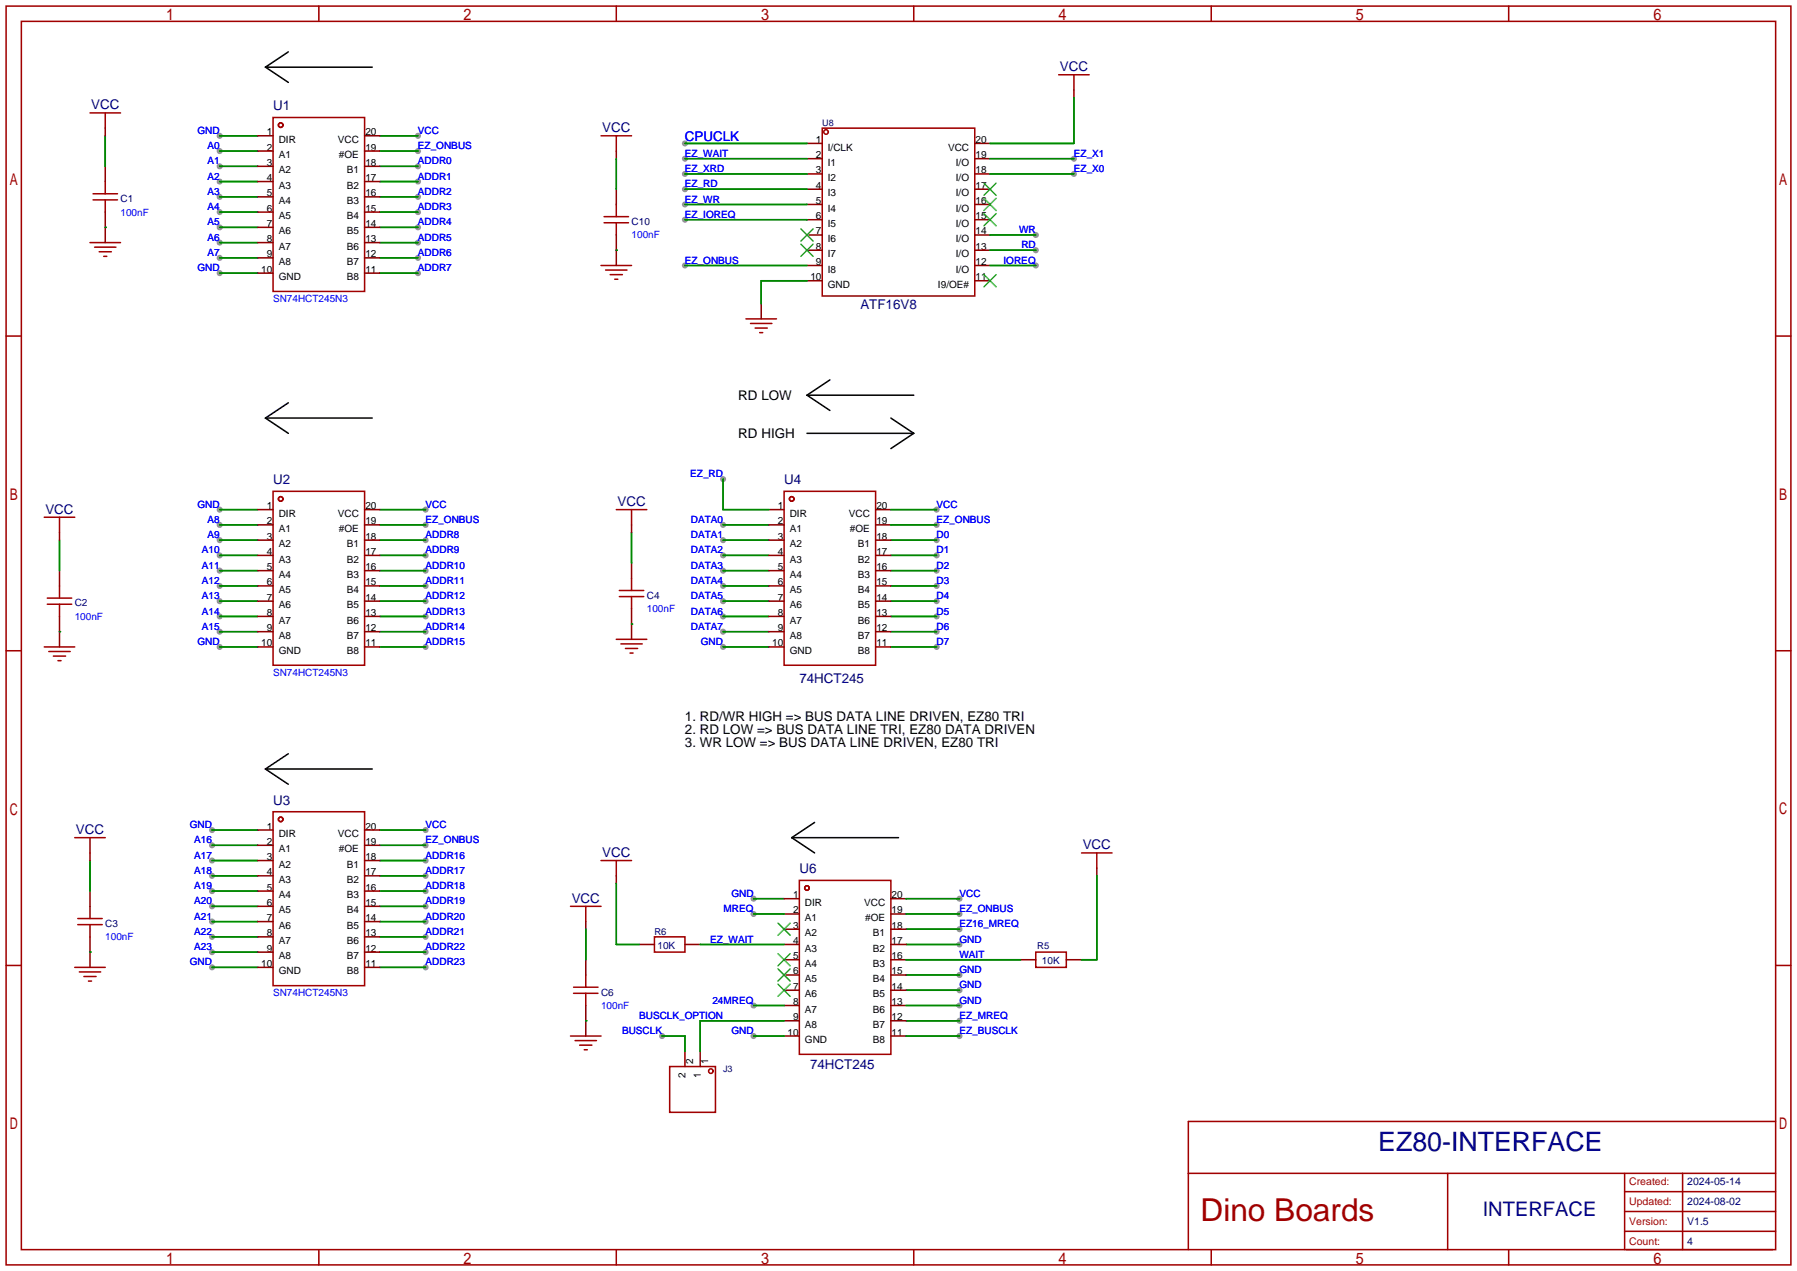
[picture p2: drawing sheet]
<svg xmlns="http://www.w3.org/2000/svg" width="299mm" height="212mm" viewBox="0 0 299 212" stroke-linecap="round" stroke-linejoin="round" font-family="sans-serif">
<g fill="#999">
<circle cx="70.9" cy="161" r=".51"/>
<circle cx="70.9" cy="143.3" r=".51"/>
<circle cx="35.3" cy="158.5" r=".51"/>
<circle cx="35.3" cy="140.7" r=".51"/>
<circle cx="156" cy="89.9" r=".51"/>
<circle cx="156" cy="107.7" r=".51"/>
<circle cx="120.4" cy="87.4" r=".51"/>
<circle cx="120.4" cy="105.2" r=".51"/>
<circle cx="70.9" cy="140.7" r=".51"/>
<circle cx="159.8" cy="154.7" r=".51"/>
<circle cx="35.3" cy="143.3" r=".51"/>
<circle cx="35.3" cy="145.8" r=".51"/>
<circle cx="35.3" cy="148.3" r=".51"/>
<circle cx="35.3" cy="150.9" r=".51"/>
<circle cx="35.3" cy="153.4" r=".51"/>
<circle cx="35.3" cy="156" r=".51"/>
<circle cx="70.9" cy="158.5" r=".51"/>
<circle cx="70.9" cy="156" r=".51"/>
<circle cx="70.9" cy="153.4" r=".51"/>
<circle cx="70.9" cy="150.9" r=".51"/>
<circle cx="70.9" cy="148.3" r=".51"/>
<circle cx="70.9" cy="145.8" r=".51"/>
<circle cx="70.9" cy="138.2" r=".51"/>
<circle cx="35.3" cy="138.2" r=".51"/>
<circle cx="35.3" cy="161" r=".51"/>
<circle cx="120.4" cy="89.9" r=".51"/>
<circle cx="120.4" cy="92.5" r=".51"/>
<circle cx="120.4" cy="95" r=".51"/>
<circle cx="120.4" cy="97.5" r=".51"/>
<circle cx="120.4" cy="100.1" r=".51"/>
<circle cx="120.4" cy="102.6" r=".51"/>
<circle cx="156" cy="92.5" r=".51"/>
<circle cx="156" cy="95" r=".51"/>
<circle cx="156" cy="97.5" r=".51"/>
<circle cx="156" cy="100.1" r=".51"/>
<circle cx="156" cy="102.6" r=".51"/>
<circle cx="156" cy="105.2" r=".51"/>
<circle cx="120.4" cy="107.7" r=".51"/>
<circle cx="125.5" cy="149.6" r=".51"/>
<circle cx="159.8" cy="157.2" r=".51"/>
<circle cx="159.8" cy="162.3" r=".51"/>
<circle cx="159.8" cy="164.8" r=".51"/>
<circle cx="69.6" cy="25.1" r=".51"/>
<circle cx="36.6" cy="25.1" r=".51"/>
<circle cx="36.6" cy="27.7" r=".51"/>
<circle cx="36.6" cy="30.2" r=".51"/>
<circle cx="36.6" cy="32.8" r=".51"/>
<circle cx="36.6" cy="35.3" r=".51"/>
<circle cx="36.6" cy="37.8" r=".51"/>
<circle cx="36.6" cy="40.4" r=".51"/>
<circle cx="36.6" cy="42.9" r=".51"/>
<circle cx="69.6" cy="22.6" r=".51"/>
<circle cx="36.6" cy="45.5" r=".51"/>
<circle cx="36.6" cy="22.6" r=".51"/>
<circle cx="69.6" cy="27.7" r=".51"/>
<circle cx="69.6" cy="30.2" r=".51"/>
<circle cx="69.6" cy="32.8" r=".51"/>
<circle cx="69.6" cy="35.3" r=".51"/>
<circle cx="69.6" cy="37.8" r=".51"/>
<circle cx="69.6" cy="40.4" r=".51"/>
<circle cx="69.6" cy="42.9" r=".51"/>
<circle cx="69.6" cy="45.5" r=".51"/>
<circle cx="159.8" cy="169.9" r=".51"/>
<circle cx="156" cy="84.8" r=".51"/>
<circle cx="70.9" cy="89.9" r=".51"/>
<circle cx="70.9" cy="92.5" r=".51"/>
<circle cx="70.9" cy="95" r=".51"/>
<circle cx="70.9" cy="97.5" r=".51"/>
<circle cx="70.9" cy="100.1" r=".51"/>
<circle cx="70.9" cy="102.6" r=".51"/>
<circle cx="70.9" cy="105.2" r=".51"/>
<circle cx="70.9" cy="107.7" r=".51"/>
<circle cx="36.6" cy="87.4" r=".51"/>
<circle cx="36.6" cy="105.2" r=".51"/>
<circle cx="36.6" cy="102.6" r=".51"/>
<circle cx="36.6" cy="100.1" r=".51"/>
<circle cx="36.6" cy="97.5" r=".51"/>
<circle cx="36.6" cy="95" r=".51"/>
<circle cx="36.6" cy="92.5" r=".51"/>
<circle cx="36.6" cy="89.9" r=".51"/>
<circle cx="70.9" cy="87.4" r=".51"/>
<circle cx="70.9" cy="84.8" r=".51"/>
<circle cx="36.6" cy="84.8" r=".51"/>
<circle cx="36.6" cy="107.7" r=".51"/>
<circle cx="125.5" cy="167.4" r=".51"/>
<circle cx="125.5" cy="152.1" r=".51"/>
<circle cx="159.8" cy="149.6" r=".51"/>
<circle cx="159.8" cy="152.1" r=".51"/>
<circle cx="156" cy="87.4" r=".51"/>
<circle cx="159.8" cy="172.5" r=".51"/>
<circle cx="110.2" cy="172.5" r=".51"/>
<circle cx="125.5" cy="172.5" r=".51"/>
<circle cx="159.8" cy="167.4" r=".51"/>
<circle cx="120.4" cy="79.8" r=".51"/>
<circle cx="114" cy="23.9" r=".51"/>
<circle cx="114" cy="34" r=".51"/>
<circle cx="114" cy="36.6" r=".51"/>
<circle cx="114" cy="31.5" r=".51"/>
<circle cx="114" cy="29" r=".51"/>
<circle cx="172.5" cy="44.2" r=".51"/>
<circle cx="172.5" cy="41.7" r=".51"/>
<circle cx="178.8" cy="29" r=".51"/>
<circle cx="178.8" cy="26.4" r=".51"/>
<circle cx="172.5" cy="39.1" r=".51"/>
<circle cx="114" cy="44.2" r=".51"/>
<circle cx="114" cy="26.4" r=".51"/>
</g>
<g fill="none" stroke="#a10000" stroke-width=".25">
<path d="M1 1h297.2v209.6h-297.2zM3.6 3.6h292.1v204.4h-292.1zM15 18.8h5.1M17.5 18.8v2.5M45.5 19.6h15.2v28.9h-15.2zM53.1 1v2.6M102.6 1v2.6M152.1 1v2.6M176.3 12.4h5.1M178.8 12.4v2.6M201.7 1v2.6M251.2 1v2.6"/>
<path d="M15.5 33.3h4.1M15.5 32.3h4.1M17.5 30.2v2.1M17.5 33.3v2M100.1 22.6h5.1M100.6 37.1h4M100.6 36.1h4M102.6 22.6v2.5M102.6 34v2.1M102.6 37.1v2M136.9 21.3h25.4v28h-25.4zM1 55.9h2.6"/>
<path d="M15 40.4h5.1M15.7 41.1h3.6M16.5 41.9h2M17.3 42.7h.5M100.1 44.2h5.1M100.8 45h3.6M101.6 45.7h2M102.4 46.5h.5M124.2 53.1h5.1M125 53.8h3.5M125.7 54.6h2.1M126.5 55.4h.5"/>
<path d="M295.7 55.9h2.5M7.4 86.1h5M7.9 99.6h4M9.9 86.1v2.5M9.9 97.5v2.1M45.5 81.8h15.2v28.9h-15.2zM102.6 84.8h5.1M103.1 99.3h4.1M103.1 98.3h4.1M105.2 84.8v2.6M105.2 96.3v2M105.2 99.3v2"/>
<path d="M130.6 81.8h15.2v28.9h-15.2zM1 108.3h2.6M7.4 107.7h5M7.9 100.6h4M8.1 108.5h3.6M8.9 109.2h2M9.7 110h.5M9.9 100.6v2M102.6 106.4h5.1M103.4 107.2h3.5M104.1 107.9h2.1M104.9 108.7h.5"/>
<path d="M295.7 108.3h2.5M12.4 139.4h5.1M15 139.4v2.6M45.5 135.1h15.2v29h-15.2zM13 153.9h4M13 152.9h4M15 150.9v2M15 153.9v2.1M95 150.9h5.1M97.5 150.9v2.5M100.1 143.3h5.1M102.6 143.3v2.5"/>
<path d="M109 156h5v2.5h-5zM133.1 146.6h15.2v28.9h-15.2zM172.5 158.5h5v2.5h-5zM180.1 142h5.1M182.6 142v2.5M1 160.7h2.6M12.4 161h5.1M13.2 161.8h3.6M14 162.6h2M14.7 163.3h.5M95 172.5h5.1M95.5 165.4h4.1"/>
<path d="M95.5 164.3h4.1M95.8 173.2h3.5M96.5 174h2.1M97.3 174.8h.5M97.5 162.3v2M97.5 165.4v2M111.5 177.5h7.6v7.7h-7.6zM295.7 160.7h2.5M197.9 195.3h97.8M241 195.3v12.7M270.5 195.3v12.7M270.5 198.4h25.2"/>
<path d="M280.2 195.3v12.7M295.7 186.7h-97.8v21.3M53.1 208v2.6M102.6 208v2.6M152.1 208v2.6M201.7 208v2.6M251.2 208v2.6M270.5 201.7h25.2M270.5 205h25.2M270.8 208h24.3"/>
<circle cx="46.7" cy="20.8" r=".38"/>
<circle cx="137.5" cy="22" r=".38"/>
<circle cx="46.7" cy="83.1" r=".38"/>
<circle cx="131.8" cy="83.1" r=".38"/>
<circle cx="46.7" cy="136.4" r=".38"/>
<circle cx="134.4" cy="147.8" r=".38"/>
<circle cx="118.4" cy="178.3" r=".38"/>
</g>
<g fill="none" stroke="#008700" stroke-width=".25">
<path d="M178.8 16.3v7.6h-14M17.5 37.8h.1M17.5 22.6v5.1M36.6 25.1h6.3M36.6 27.7h6.3M36.6 30.2h6.3M36.6 32.8h6.3M36.6 35.3h6.3M36.6 37.8h6.3M36.6 22.6h6.3M63.2 25.1h6.4M63.2 27.7h6.4"/>
<path d="M63.2 30.2h6.4M63.2 32.8h6.4M63.2 35.3h6.4M63.2 37.8h6.4M63.2 22.6h6.4M102.6 26.4v5.1M114 23.9h20.4M114 34h20.4M114 36.6h20.4M114 31.5h20.4M114 29h20.4M114 26.4h20.4"/>
<path d="M164.8 29h14M164.8 26.4h14M164.8 39.1h7.7M36.6 40.4h6.3M36.6 42.9h6.3M36.6 45.5h6.3M63.2 40.4h6.4M63.2 42.9h6.4M63.2 45.5h6.4M102.6 41.7h.1M114 44.2h20.4M134.4 46.7h-7.7v3.8"/>
<path d="M164.8 44.2h7.7M164.8 41.7h7.7M120.4 79.8v5h7.6M9.9 89.9v5.1M36.6 89.9h6.3M36.6 87.4h6.3M36.6 92.5h6.3M36.6 95h6.3M36.6 97.5h6.3M36.6 84.8h6.3M63.2 89.9h7.7M63.2 87.4h7.7"/>
<path d="M63.2 92.5h7.7M63.2 95h7.7M63.2 97.5h7.7M63.2 84.8h7.7M105.2 88.6v5.1M120.4 89.9h7.6M120.4 87.4h7.6M120.4 92.5h7.6M120.4 95h7.6M120.4 97.5h7.6M148.3 89.9h7.7M148.3 87.4h7.7"/>
<path d="M148.3 92.5h7.7M148.3 95h7.7M148.3 97.5h7.7M148.3 84.8h7.7M9.9 105.2h.1M36.6 107.7h6.3M36.6 105.2h6.3M36.6 100.1h6.3M36.6 102.6h6.3M63.2 107.7h7.7M63.2 105.2h7.7M63.2 100.1h7.7"/>
<path d="M63.2 102.6h7.7M105.2 103.9h.1M120.4 107.7h7.6M120.4 105.2h7.6M120.4 100.1h7.6M120.4 102.6h7.6M148.3 107.7h7.7M148.3 105.2h7.7M148.3 100.1h7.7M148.3 102.6h7.7M35.3 138.2h7.6M63.2 138.2h7.7"/>
<path d="M15 158.5h.1M15 143.3v5M35.3 143.3h7.6M35.3 158.5h7.6M35.3 140.7h7.6M35.3 145.8h7.6M35.3 148.3h7.6M35.3 150.9h7.6M35.3 153.4h7.6M35.3 156h7.6M63.2 143.3h7.7M63.2 158.5h7.7"/>
<path d="M63.2 140.7h7.7M63.2 145.8h7.7M63.2 148.3h7.7M63.2 150.9h7.7M63.2 153.4h7.7M63.2 156h7.7M97.5 154.7v5.1M102.6 147.1v10.1h3.8M116.6 157.2h14M125.5 149.6h5.1M125.5 152.1h5.1M150.9 154.7h8.9"/>
<path d="M150.9 149.6h8.9M150.9 157.2h8.9M150.9 152.1h8.9M150.9 159.8h19M182.6 145.8v14h-2.5M35.3 161h7.6M63.2 161h7.7M97.5 169.9h.1M110.2 172.5h3.8v2.5M125.5 167.4h5.1M125.5 172.5h5.1M130.6 169.9h-14v5.1"/>
<path d="M150.9 162.3h8.9M150.9 164.8h8.9M150.9 169.9h8.9M150.9 167.4h8.9M150.9 172.5h8.9"/>
</g>
<g fill="none" stroke="#000" stroke-width=".25">
<path d="M44.2 11.2h17.8M44.2 11.2l3.8 2.5M48 8.6l-3.8 2.6M44.2 69.6h17.8M44.2 69.6l3.8 2.5M48 67.1l-3.8 2.5M134.4 65.8h17.7M134.4 65.8l3.8 2.5M134.4 72.1h17.7M138.2 63.2l-3.8 2.6M148.3 69.6l3.8 2.5M152.1 72.1l-3.8 2.6"/>
<path d="M44.2 128h17.8M44.2 128l3.8 2.6M48 125.5l-3.8 2.5M131.8 139.4h17.8M131.8 139.4l3.8 2.6M135.6 136.9l-3.8 2.5"/>
</g>
<g fill="none" stroke="#870000" stroke-width=".25">
<path d="M178.8 15v1.3M17.5 21.3v1.3M17.5 27.7v2.5M17.5 35.3v5.1M42.9 22.6h2.6M42.9 25.1h2.6M42.9 27.7h2.6M42.9 30.2h2.6M42.9 32.8h2.6M42.9 35.3h2.6M42.9 37.8h2.6M60.7 22.6h2.5"/>
<path d="M60.7 25.1h2.5M60.7 27.7h2.5M60.7 30.2h2.5M60.7 32.8h2.5M60.7 35.3h2.5M60.7 37.8h2.5M102.6 25.1v1.3M102.6 31.5v2.5M102.6 39.1v5.1M134.4 23.9h2.5M134.4 26.4h2.5M134.4 29h2.5"/>
<path d="M134.4 31.5h2.5M134.4 34h2.5M134.4 36.6h2.5M134.4 39.1h2.5M162.3 23.9h2.5M162.3 26.4h2.5M162.3 29h2.5M162.3 31.5h2.5M162.3 34h2.5M162.3 36.6h2.5M162.3 39.1h2.5M42.9 40.4h2.6"/>
<path d="M42.9 42.9h2.6M42.9 45.5h2.6M60.7 40.4h2.5M60.7 42.9h2.5M60.7 45.5h2.5M126.7 50.5v2.6M134.4 41.7h2.5M134.4 44.2h2.5M134.4 46.7h2.5M162.3 41.7h2.5M162.3 44.2h2.5M162.3 46.7h2.5"/>
<path d="M9.9 88.6v1.3M9.9 95v2.5M42.9 84.8h2.6M42.9 87.4h2.6M42.9 89.9h2.6M42.9 92.5h2.6M42.9 95h2.6M42.9 97.5h2.6M60.7 84.8h2.5M60.7 87.4h2.5M60.7 89.9h2.5M60.7 92.5h2.5"/>
<path d="M60.7 95h2.5M60.7 97.5h2.5M105.2 87.4v1.2M105.2 93.7v2.6M128 84.8h2.6M128 87.4h2.6M128 89.9h2.6M128 92.5h2.6M128 95h2.6M128 97.5h2.6M145.8 84.8h2.5M145.8 87.4h2.5"/>
<path d="M145.8 89.9h2.5M145.8 92.5h2.5M145.8 95h2.5M145.8 97.5h2.5M9.9 102.6v5.1M42.9 100.1h2.6M42.9 102.6h2.6M42.9 105.2h2.6M42.9 107.7h2.6M60.7 100.1h2.5M60.7 102.6h2.5M60.7 105.2h2.5"/>
<path d="M60.7 107.7h2.5M105.2 101.3v5.1M128 100.1h2.6M128 102.6h2.6M128 105.2h2.6M128 107.7h2.6M145.8 100.1h2.5M145.8 102.6h2.5M145.8 105.2h2.5M145.8 107.7h2.5M42.9 138.2h2.6M60.7 138.2h2.5"/>
<path d="M15 142v1.3M15 148.3v2.6M15 156v5M42.9 140.7h2.6M42.9 143.3h2.6M42.9 145.8h2.6M42.9 148.3h2.6M42.9 150.9h2.6M42.9 153.4h2.6M42.9 156h2.6M42.9 158.5h2.6M60.7 140.7h2.5"/>
<path d="M60.7 143.3h2.5M60.7 145.8h2.5M60.7 148.3h2.5M60.7 150.9h2.5M60.7 153.4h2.5M60.7 156h2.5M60.7 158.5h2.5M97.5 153.4v1.3M97.5 159.8v2.5M102.6 145.8v1.3M106.4 157.2h2.6M114 157.2h2.6"/>
<path d="M130.6 149.6h2.5M130.6 152.1h2.5M130.6 154.7h2.5M130.6 157.2h2.5M130.6 159.8h2.5M148.3 149.6h2.6M148.3 152.1h2.6M148.3 154.7h2.6M148.3 157.2h2.6M148.3 159.8h2.6M169.9 159.8h2.6M177.5 159.8h2.6"/>
<path d="M182.6 144.5v1.3M42.9 161h2.6M60.7 161h2.5M97.5 167.4v5.1M114 175v2.5M116.6 175v2.5M130.6 162.3h2.5M130.6 164.8h2.5M130.6 167.4h2.5M130.6 169.9h2.5M130.6 172.5h2.5M148.3 162.3h2.6"/>
<path d="M148.3 164.8h2.6M148.3 167.4h2.6M148.3 169.9h2.6M148.3 172.5h2.6"/>
</g>
<g fill="none" stroke="#3c3" stroke-width=".25">
<path d="M133.3 38.1l2.1 2M135.4 38.1l-2.1 2M163.8 30.5l2.1 2M163.8 33l2.1 2.1M163.8 35.6l2.1 2M165.9 30.5l-2.1 2M165.9 33l-2.1 2.1M165.9 35.6l-2.1 2M133.3 40.6l2.1 2.1M135.4 40.6l-2.1 2.1M163.8 45.7l2.1 2.1M165.9 45.7l-2.1 2.1"/>
<path d="M129.5 158.8l2.1 2M129.5 153.7l2.1 2M131.6 158.8l-2.1 2M131.6 153.7l-2.1 2M129.5 163.8l2.1 2.1M129.5 161.3l2.1 2M131.6 163.8l-2.1 2.1M131.6 161.3l-2.1 2"/>
</g>
<text font-size="5.3" fill="#a00000" x="199.9" y="203.3">Dino Boards</text>
<text font-size="4.5" fill="#000080" x="229.5" y="191.6">EZ80-INTERFACE</text>
<text font-size="3.3" fill="#000080" x="246.9" y="202.5">INTERFACE</text>
<g font-size="2.2" fill="#000080">
<text x="176.5" y="11.9">VCC</text>
<text x="15.2" y="18.2">VCC</text>
<text x="45.5" y="18.4">U1</text>
<text x="100.3" y="22">VCC</text>
<text x="143.3" y="51.4">ATF16V8</text>
<text x="45.5" y="80.6">U2</text>
<text x="130.6" y="80.6">U4</text>
<text x="7.6" y="85.5">VCC</text>
<text x="102.8" y="84.3">VCC</text>
<text x="133.1" y="113.6">74HCT245</text>
<text x="45.5" y="133.9">U3</text>
<text x="12.6" y="138.9">VCC</text>
<text x="100.3" y="142.7">VCC</text>
<text x="180.3" y="141.4">VCC</text>
<text x="133.1" y="145.4">U6</text>
<text x="95.2" y="150.3">VCC</text>
<text x="134.9" y="177.9">74HCT245</text>
</g>
<text font-size="2.2" fill="#00f" x="114" y="23.5">CPUCLK</text>
<g font-size="2.2">
<text x="122.9" y="66.6">RD LOW</text>
<text x="122.9" y="73">RD HIGH</text>
<text x="114" y="120">1. RD/WR HIGH =&gt; BUS DATA LINE DRIVEN, EZ80 TRI</text>
<text x="114" y="122.2">2. RD LOW =&gt; BUS DATA LINE TRI, EZ80 DATA DRIVEN</text>
<text x="114" y="124.4">3. WR LOW =&gt; BUS DATA LINE DRIVEN, EZ80 TRI</text>
</g>
<g font-size="1.8" fill="#a00000">
<text x="271.3" y="197.3">Created:</text>
<text x="271.3" y="200.6">Updated:</text>
<text x="271.3" y="203.9">Version:</text>
<text x="271.3" y="207.2">Count:</text>
</g>
<g font-size="1.8" fill="#000080">
<text x="280.9" y="197.3">2024-05-14</text>
<text x="280.9" y="200.6">2024-08-02</text>
<text x="280.9" y="203.9">V1.5</text>
<text x="280.9" y="207.2">4</text>
</g>
<g font-size="1.7" fill="#00f">
<text x="32.9" y="22.3">GND</text>
<text x="69.6" y="22.3">VCC</text>
<text x="34.5" y="24.8">A0</text>
<text x="34.5" y="27.4">A1</text>
<text x="34.5" y="29.9">A2</text>
<text x="69.6" y="24.8">EZ_ONBUS</text>
<text x="69.6" y="27.4">ADDR0</text>
<text x="69.6" y="29.9">ADDR1</text>
<text x="114" y="28.6">EZ_XRD</text>
<text x="114" y="26.1">EZ_WAIT</text>
<text x="178.8" y="28.6">EZ_X0</text>
<text x="178.8" y="26.1">EZ_X1</text>
<text x="20.1" y="35.9">100nF</text>
<text x="34.5" y="32.4">A3</text>
<text x="34.5" y="35">A4</text>
<text x="69.6" y="32.4">ADDR2</text>
<text x="69.6" y="35">ADDR3</text>
<text x="114" y="33.7">EZ_WR</text>
<text x="114" y="31.2">EZ_RD</text>
<text x="34.5" y="37.5">A5</text>
<text x="34.5" y="40.1">A6</text>
<text x="69.6" y="37.5">ADDR4</text>
<text x="69.6" y="40.1">ADDR5</text>
<text x="105.2" y="39.7">100nF</text>
<text x="114" y="36.3">EZ_IOREQ</text>
<text x="169.7" y="38.8">WR</text>
<text x="170.1" y="41.3">RD</text>
<text x="32.9" y="45.1">GND</text>
<text x="34.5" y="42.6">A7</text>
<text x="69.6" y="42.6">ADDR6</text>
<text x="69.6" y="45.1">ADDR7</text>
<text x="114" y="43.9">EZ_ONBUS</text>
<text x="167.1" y="43.9">IOREQ</text>
<text x="45.5" y="50.2">SN74HCT245N3</text>
<text x="114.9" y="79.4">EZ_RD</text>
<text x="32.9" y="84.5">GND</text>
<text x="34.5" y="87.1">A8</text>
<text x="34.5" y="89.6">A9</text>
<text x="70.9" y="89.6">ADDR8</text>
<text x="70.9" y="87.1">EZ_ONBUS</text>
<text x="70.9" y="84.5">VCC</text>
<text x="115" y="87.1">DATA0</text>
<text x="115" y="89.6">DATA1</text>
<text x="156" y="89.6">D0</text>
<text x="156" y="84.5">VCC</text>
<text x="156" y="87.1">EZ_ONBUS</text>
<text x="33.6" y="94.7">A11</text>
<text x="33.6" y="92.1">A10</text>
<text x="70.9" y="92.1">ADDR9</text>
<text x="70.9" y="94.7">ADDR10</text>
<text x="115" y="92.1">DATA2</text>
<text x="115" y="94.7">DATA3</text>
<text x="156" y="92.1">D1</text>
<text x="156" y="94.7">D2</text>
<text x="33.6" y="99.8">A13</text>
<text x="33.6" y="97.2">A12</text>
<text x="70.9" y="97.2">ADDR11</text>
<text x="70.9" y="99.8">ADDR12</text>
<text x="107.7" y="101.9">100nF</text>
<text x="115" y="97.2">DATA4</text>
<text x="115" y="99.8">DATA5</text>
<text x="156" y="97.2">D3</text>
<text x="156" y="99.8">D4</text>
<text x="12.4" y="103.2">100nF</text>
<text x="32.9" y="107.4">GND</text>
<text x="33.6" y="104.8">A15</text>
<text x="33.6" y="102.3">A14</text>
<text x="70.9" y="102.3">ADDR13</text>
<text x="70.9" y="104.8">ADDR14</text>
<text x="70.9" y="107.4">ADDR15</text>
<text x="115" y="104.8">DATA7</text>
<text x="115" y="102.3">DATA6</text>
<text x="116.7" y="107.4">GND</text>
<text x="156" y="107.4">D7</text>
<text x="156" y="102.3">D5</text>
<text x="156" y="104.8">D6</text>
<text x="45.5" y="112.5">SN74HCT245N3</text>
<text x="31.6" y="137.9">GND</text>
<text x="70.9" y="137.9">VCC</text>
<text x="32.3" y="140.4">A16</text>
<text x="32.3" y="142.9">A17</text>
<text x="70.9" y="142.9">ADDR16</text>
<text x="70.9" y="140.4">EZ_ONBUS</text>
<text x="32.3" y="145.5">A18</text>
<text x="32.3" y="148">A19</text>
<text x="70.9" y="148">ADDR18</text>
<text x="70.9" y="145.5">ADDR17</text>
<text x="121.8" y="149.3">GND</text>
<text x="159.8" y="149.3">VCC</text>
<text x="32.3" y="150.6">A20</text>
<text x="32.3" y="153.1">A21</text>
<text x="32.3" y="155.6">A22</text>
<text x="70.9" y="155.6">ADDR21</text>
<text x="70.9" y="153.1">ADDR20</text>
<text x="70.9" y="150.6">ADDR19</text>
<text x="120.5" y="151.8">MREQ</text>
<text x="159.8" y="154.4">EZ16_MREQ</text>
<text x="159.8" y="151.8">EZ_ONBUS</text>
<text x="17.5" y="156.5">100nF</text>
<text x="31.6" y="160.7">GND</text>
<text x="32.3" y="158.2">A23</text>
<text x="70.9" y="160.7">ADDR23</text>
<text x="70.9" y="158.2">ADDR22</text>
<text x="118.3" y="156.9">EZ_WAIT</text>
<text x="159.8" y="156.9">GND</text>
<text x="159.8" y="162">GND</text>
<text x="159.8" y="159.4">WAIT</text>
<text x="45.5" y="165.8">SN74HCT245N3</text>
<text x="100.1" y="168">100nF</text>
<text x="118.6" y="167.1">24MREQ</text>
<text x="159.8" y="164.5">GND</text>
<text x="159.8" y="167.1">GND</text>
<text x="103.6" y="172.1">BUSCLK</text>
<text x="106.4" y="169.6">BUSCLK_OPTION</text>
<text x="121.8" y="172.1">GND</text>
<text x="159.8" y="169.6">EZ_MREQ</text>
<text x="159.8" y="172.1">EZ_BUSCLK</text>
</g>
<g font-size="1.7">
<text x="44.4" y="22.5">1</text>
<text x="46.4" y="23.8">DIR</text>
<text x="56.3" y="23.8">VCC</text>
<text x="60.8" y="22.5">20</text>
<text x="135.9" y="23.8">1</text>
<text x="162.4" y="23.8">20</text>
<text x="44.4" y="27.6">3</text>
<text x="44.4" y="25.1">2</text>
<text x="46.4" y="28.9">A2</text>
<text x="46.4" y="26.3">A1</text>
<text x="56.4" y="26.3">#OE</text>
<text x="57.7" y="28.9">B1</text>
<text x="60.8" y="25.1">19</text>
<text x="60.8" y="27.6">18</text>
<text x="135.9" y="28.9">3</text>
<text x="135.9" y="26.3">2</text>
<text x="137.8" y="27.6">I1</text>
<text x="137.8" y="25.1">I/CLK</text>
<text x="157.9" y="25.1">VCC</text>
<text x="159.1" y="27.6">I/O</text>
<text x="162.4" y="26.3">19</text>
<text x="162.4" y="28.9">18</text>
<text x="44.4" y="35.2">6</text>
<text x="44.4" y="32.7">5</text>
<text x="44.4" y="30.1">4</text>
<text x="46.4" y="34">A4</text>
<text x="46.4" y="31.4">A3</text>
<text x="57.7" y="31.4">B2</text>
<text x="57.7" y="34">B3</text>
<text x="60.8" y="30.1">17</text>
<text x="60.8" y="32.7">16</text>
<text x="60.8" y="35.2">15</text>
<text x="135.9" y="34">5</text>
<text x="135.9" y="31.4">4</text>
<text x="137.8" y="35.2">I4</text>
<text x="137.8" y="32.7">I3</text>
<text x="137.8" y="30.1">I2</text>
<text x="159.1" y="30.1">I/O</text>
<text x="159.1" y="32.7">I/O</text>
<text x="159.1" y="35.2">I/O</text>
<text x="162.4" y="31.4">17</text>
<text x="162.4" y="34">16</text>
<text x="44.4" y="40.3">8</text>
<text x="44.4" y="37.8">7</text>
<text x="46.4" y="41.6">A7</text>
<text x="46.4" y="39">A6</text>
<text x="46.4" y="36.5">A5</text>
<text x="57.7" y="36.5">B4</text>
<text x="57.7" y="39">B5</text>
<text x="57.7" y="41.6">B6</text>
<text x="60.8" y="37.8">14</text>
<text x="60.8" y="40.3">13</text>
<text x="135.9" y="41.6">8</text>
<text x="135.9" y="39">7</text>
<text x="135.9" y="36.5">6</text>
<text x="137.8" y="40.3">I6</text>
<text x="137.8" y="37.8">I5</text>
<text x="159.1" y="37.8">I/O</text>
<text x="159.1" y="40.3">I/O</text>
<text x="162.4" y="36.5">15</text>
<text x="162.4" y="39">14</text>
<text x="162.4" y="41.6">13</text>
<text x="43.5" y="45.4">10</text>
<text x="44.4" y="42.8">9</text>
<text x="46.4" y="46.7">GND</text>
<text x="46.4" y="44.1">A8</text>
<text x="57.7" y="44.1">B7</text>
<text x="57.7" y="46.7">B8</text>
<text x="60.8" y="42.8">12</text>
<text x="60.8" y="45.4">11</text>
<text x="134.9" y="46.7">10</text>
<text x="135.9" y="44.1">9</text>
<text x="137.8" y="47.9">GND</text>
<text x="137.8" y="45.4">I8</text>
<text x="137.8" y="42.8">I7</text>
<text x="156.2" y="47.9">I9/OE#</text>
<text x="159.1" y="42.8">I/O</text>
<text x="159.1" y="45.4">I/O</text>
<text x="162.4" y="44.1">12</text>
<text x="162.4" y="46.7">11</text>
<text x="44.4" y="89.8">3</text>
<text x="44.4" y="87.3">2</text>
<text x="44.4" y="84.8">1</text>
<text x="46.4" y="88.6">A1</text>
<text x="46.4" y="86">DIR</text>
<text x="56.3" y="86">VCC</text>
<text x="56.4" y="88.6">#OE</text>
<text x="60.8" y="84.8">20</text>
<text x="60.8" y="87.3">19</text>
<text x="60.8" y="89.8">18</text>
<text x="129.5" y="89.8">3</text>
<text x="129.5" y="87.3">2</text>
<text x="129.5" y="84.8">1</text>
<text x="131.5" y="88.6">A1</text>
<text x="131.5" y="86">DIR</text>
<text x="141.3" y="86">VCC</text>
<text x="141.5" y="88.6">#OE</text>
<text x="145.9" y="84.8">20</text>
<text x="145.9" y="87.3">19</text>
<text x="145.9" y="89.8">18</text>
<text x="44.4" y="94.9">5</text>
<text x="44.4" y="92.4">4</text>
<text x="46.4" y="93.6">A3</text>
<text x="46.4" y="91.1">A2</text>
<text x="57.7" y="91.1">B1</text>
<text x="57.7" y="93.6">B2</text>
<text x="60.8" y="92.4">17</text>
<text x="60.8" y="94.9">16</text>
<text x="129.5" y="94.9">5</text>
<text x="129.5" y="92.4">4</text>
<text x="131.5" y="93.6">A3</text>
<text x="131.5" y="91.1">A2</text>
<text x="142.8" y="91.1">B1</text>
<text x="142.8" y="93.6">B2</text>
<text x="145.9" y="92.4">17</text>
<text x="145.9" y="94.9">16</text>
<text x="44.4" y="100">7</text>
<text x="44.4" y="97.5">6</text>
<text x="46.4" y="101.3">A6</text>
<text x="46.4" y="98.7">A5</text>
<text x="46.4" y="96.2">A4</text>
<text x="57.7" y="96.2">B3</text>
<text x="57.7" y="98.7">B4</text>
<text x="57.7" y="101.3">B5</text>
<text x="60.8" y="97.5">15</text>
<text x="60.8" y="100">14</text>
<text x="129.5" y="100">7</text>
<text x="129.5" y="97.5">6</text>
<text x="131.5" y="101.3">A6</text>
<text x="131.5" y="98.7">A5</text>
<text x="131.5" y="96.2">A4</text>
<text x="142.8" y="96.2">B3</text>
<text x="142.8" y="98.7">B4</text>
<text x="142.8" y="101.3">B5</text>
<text x="145.9" y="97.5">15</text>
<text x="145.9" y="100">14</text>
<text x="43.5" y="107.6">10</text>
<text x="44.4" y="105.1">9</text>
<text x="44.4" y="102.5">8</text>
<text x="46.4" y="106.3">A8</text>
<text x="46.4" y="103.8">A7</text>
<text x="57.7" y="103.8">B6</text>
<text x="57.7" y="106.3">B7</text>
<text x="60.8" y="102.5">13</text>
<text x="60.8" y="105.1">12</text>
<text x="60.8" y="107.6">11</text>
<text x="128.6" y="107.6">10</text>
<text x="129.5" y="105.1">9</text>
<text x="129.5" y="102.5">8</text>
<text x="131.5" y="106.3">A8</text>
<text x="131.5" y="103.8">A7</text>
<text x="142.8" y="103.8">B6</text>
<text x="142.8" y="106.3">B7</text>
<text x="145.9" y="102.5">13</text>
<text x="145.9" y="105.1">12</text>
<text x="145.9" y="107.6">11</text>
<text x="46.4" y="108.9">GND</text>
<text x="57.7" y="108.9">B8</text>
<text x="131.5" y="108.9">GND</text>
<text x="142.8" y="108.9">B8</text>
<text x="44.4" y="143.2">3</text>
<text x="44.4" y="140.6">2</text>
<text x="44.4" y="138.1">1</text>
<text x="46.4" y="141.9">A1</text>
<text x="46.4" y="139.4">DIR</text>
<text x="56.3" y="139.4">VCC</text>
<text x="56.4" y="141.9">#OE</text>
<text x="60.8" y="138.1">20</text>
<text x="60.8" y="140.6">19</text>
<text x="60.8" y="143.2">18</text>
<text x="44.4" y="148.3">5</text>
<text x="44.4" y="145.7">4</text>
<text x="46.4" y="149.5">A4</text>
<text x="46.4" y="147">A3</text>
<text x="46.4" y="144.4">A2</text>
<text x="57.7" y="144.4">B1</text>
<text x="57.7" y="147">B2</text>
<text x="57.7" y="149.5">B3</text>
<text x="60.8" y="145.7">17</text>
<text x="60.8" y="148.3">16</text>
<text x="132" y="149.5">1</text>
<text x="148.5" y="149.5">20</text>
<text x="44.4" y="155.9">8</text>
<text x="44.4" y="153.3">7</text>
<text x="44.4" y="150.8">6</text>
<text x="46.4" y="154.6">A6</text>
<text x="46.4" y="152.1">A5</text>
<text x="57.7" y="152.1">B4</text>
<text x="57.7" y="154.6">B5</text>
<text x="60.8" y="150.8">15</text>
<text x="60.8" y="153.3">14</text>
<text x="60.8" y="155.9">13</text>
<text x="132" y="154.6">3</text>
<text x="132" y="152.1">2</text>
<text x="134" y="155.9">A2</text>
<text x="134" y="153.3">A1</text>
<text x="134" y="150.8">DIR</text>
<text x="143.9" y="150.8">VCC</text>
<text x="144.1" y="153.3">#OE</text>
<text x="145.4" y="155.9">B1</text>
<text x="148.5" y="152.1">19</text>
<text x="148.5" y="154.6">18</text>
<text x="43.5" y="161">10</text>
<text x="44.4" y="158.4">9</text>
<text x="46.4" y="159.7">A8</text>
<text x="46.4" y="157.1">A7</text>
<text x="57.7" y="157.1">B6</text>
<text x="57.7" y="159.7">B7</text>
<text x="60.8" y="158.4">12</text>
<text x="60.8" y="161">11</text>
<text x="132" y="159.7">5</text>
<text x="132" y="157.1">4</text>
<text x="134" y="161">A4</text>
<text x="134" y="158.4">A3</text>
<text x="145.4" y="158.4">B2</text>
<text x="145.4" y="161">B3</text>
<text x="148.5" y="157.1">17</text>
<text x="148.5" y="159.7">16</text>
<text x="46.4" y="162.2">GND</text>
<text x="57.7" y="162.2">B8</text>
<text x="132" y="167.3">8</text>
<text x="132" y="164.8">7</text>
<text x="132" y="162.2">6</text>
<text x="134" y="166">A6</text>
<text x="134" y="163.5">A5</text>
<text x="145.4" y="163.5">B4</text>
<text x="145.4" y="166">B5</text>
<text x="148.5" y="162.2">15</text>
<text x="148.5" y="164.8">14</text>
<text x="148.5" y="167.3">13</text>
<text x="131.1" y="172.4">10</text>
<text x="132" y="169.8">9</text>
<text x="134" y="173.7">GND</text>
<text x="134" y="171.1">A8</text>
<text x="134" y="168.6">A7</text>
<text x="145.4" y="168.6">B6</text>
<text x="145.4" y="171.1">B7</text>
<text x="145.4" y="173.7">B8</text>
<text x="148.5" y="169.8">12</text>
<text x="148.5" y="172.4">11</text>
<text x="114.1" y="179.4" transform="rotate(-90 114.1 179.4)">2</text>
<text x="115.4" y="177.2" transform="rotate(-90 115.4 177.2)">2</text>
<text x="116.7" y="179.4" transform="rotate(-90 116.7 179.4)">1</text>
<text x="117.9" y="177.2" transform="rotate(-90 117.9 177.2)">1</text>
</g>
<g font-size="1.7" fill="#000080">
<text x="20.1" y="33.6">C1</text>
<text x="105.2" y="37.5">C10</text>
<text x="12.4" y="101">C2</text>
<text x="107.7" y="99.7">C4</text>
<text x="17.5" y="154.3">C3</text>
<text x="109.5" y="157.9">10K</text>
<text x="173.5" y="160.5">10K</text>
<text x="100.1" y="165.7">C6</text>
</g>
<g font-size="1.6" fill="#000080">
<text x="109" y="155.7">R6</text>
<text x="172.7" y="157.9">R5</text>
</g>
<g font-size="1.5" fill="#000080">
<text x="136.9" y="21.1">U8</text>
<text x="120.4" y="178.5">J3</text>
</g>
</svg>
